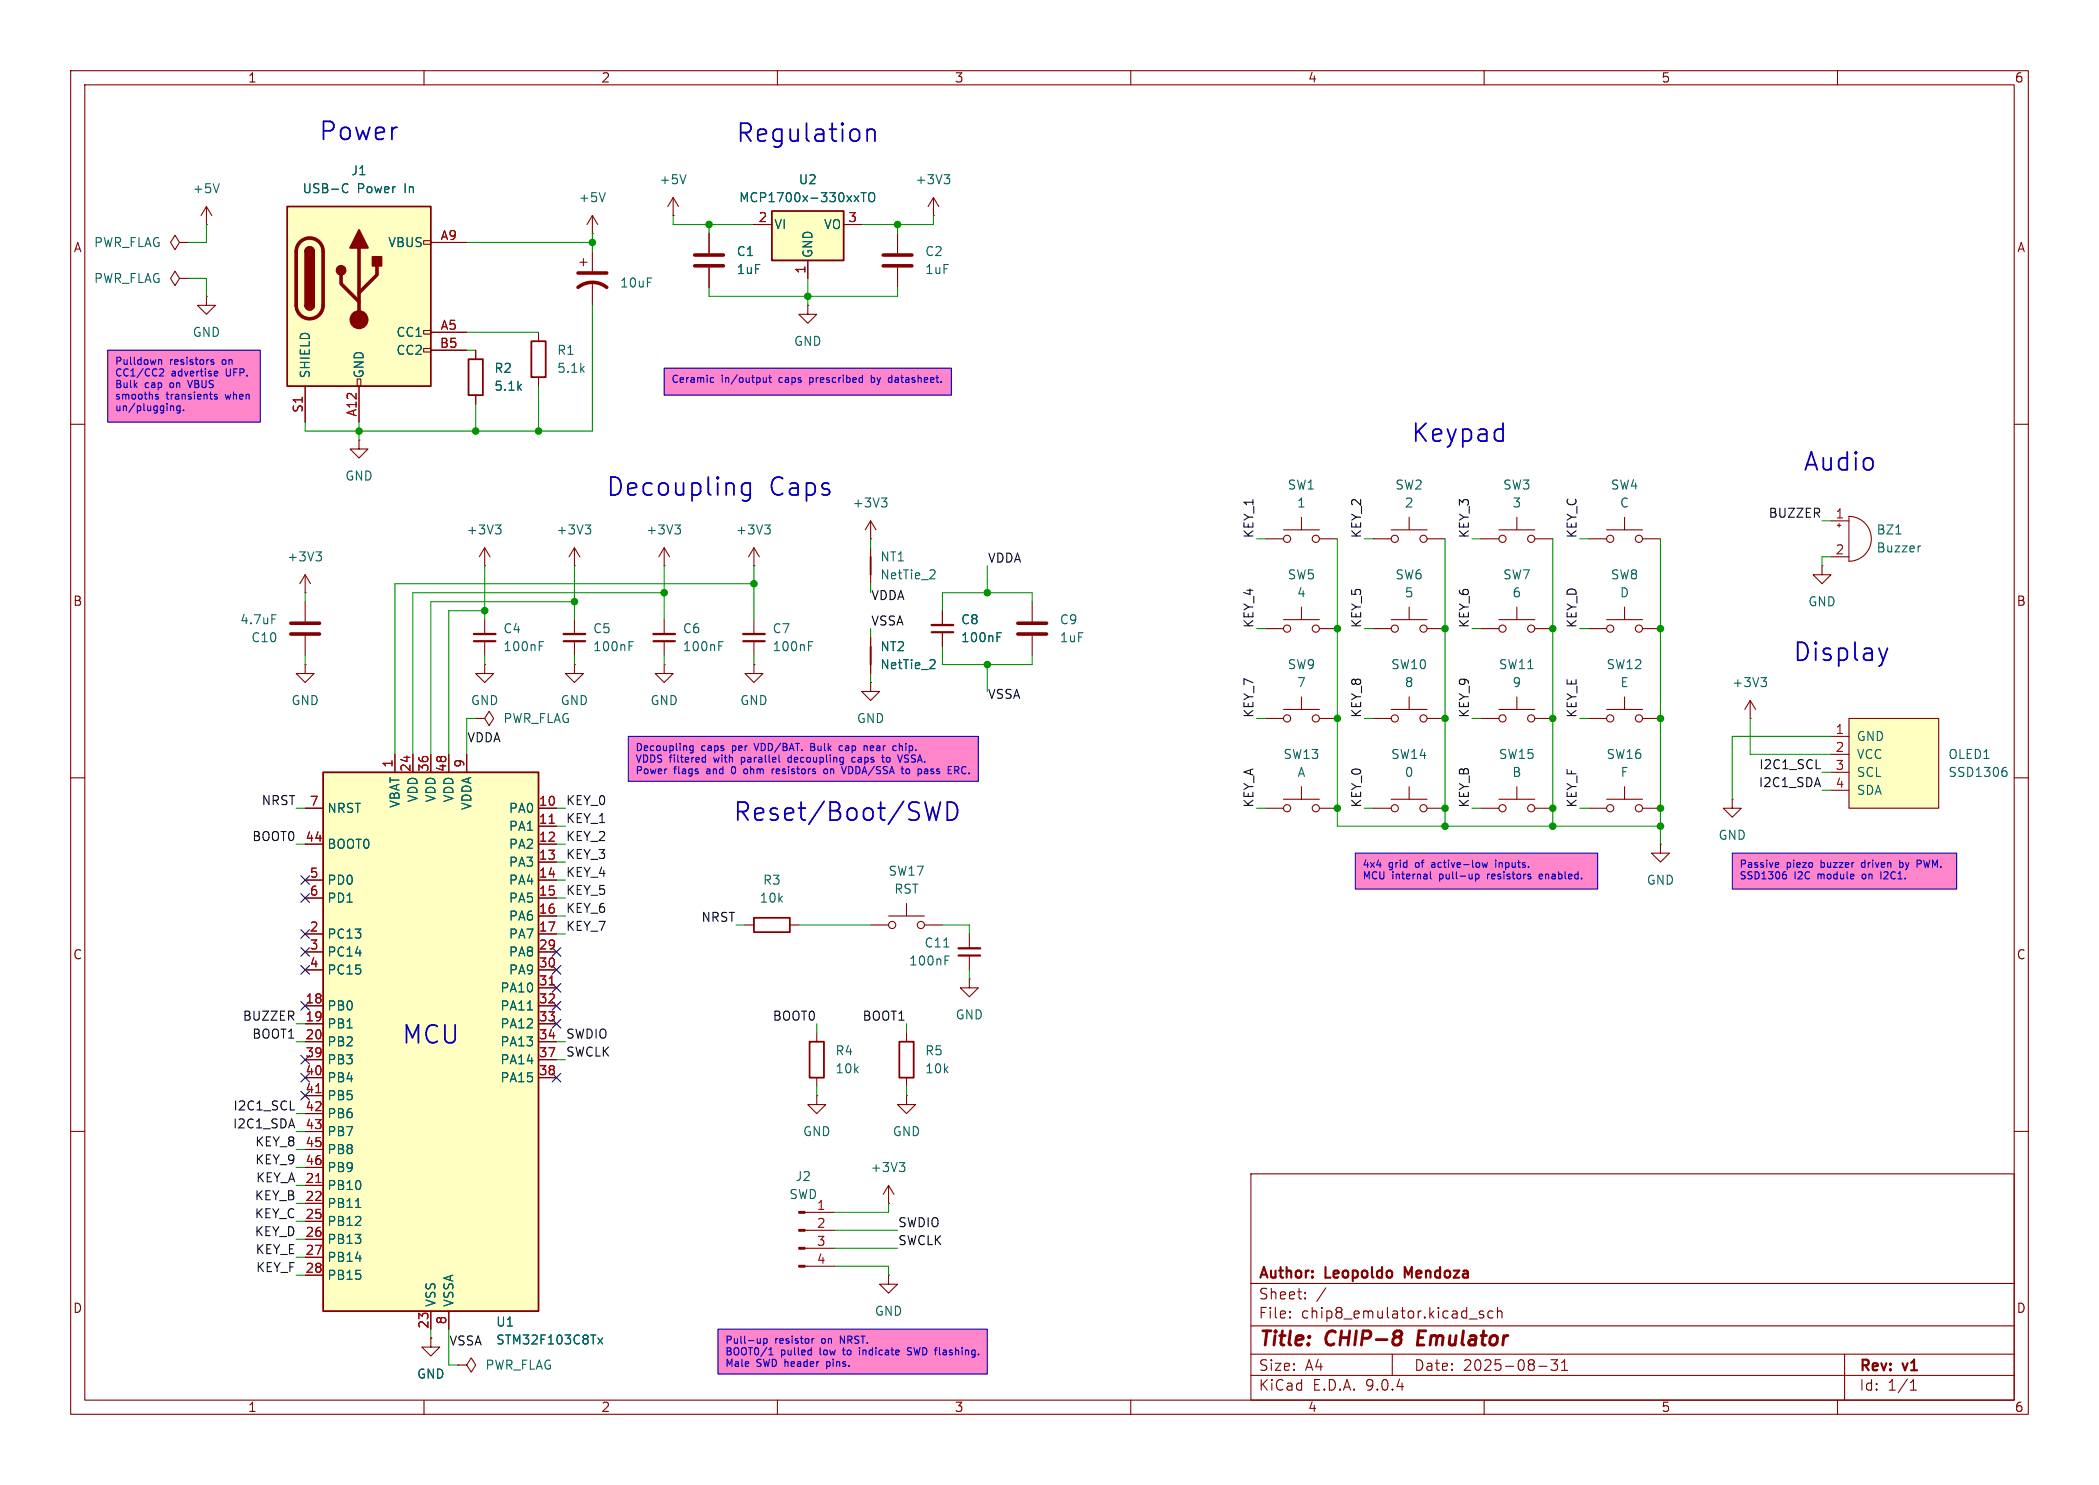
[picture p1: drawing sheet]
<svg xmlns="http://www.w3.org/2000/svg" width="297mm" height="210mm" viewBox="0 0 297 210" stroke-linecap="round" stroke-linejoin="round" font-family="sans-serif">
<g fill="none" stroke="#840000" stroke-width=".15">
<path d="M10 10h277v190h-277zM12 12h273v186h-273zM60 10v2M110 10v2M160 10v2M210 10v2M260 10v2M10 60h2M285 60h2M10 110h2M285 110h2M10 160h2"/>
<path d="M177 166h108v32h-108zM285 160h2M60 198v2M110 198v2M160 198v2M177 194.5h108M177 191.5h108M177 187.5h108M177 181.5h108M182.5 186.3h.1l-.1 .1M182.5 186.3v.1M182.5 185.5v.1"/>
<path d="M182.5 185.5h.1l-.1 .1M184.7 183.6v.1M184.7 183.6h-.1l.1 .1M184.7 182.8v.1M184.7 182.8h-.1l.1 .1M187.6 182.1l-1.3 2M197 191.5v3M207.9 186.5h1.1M209.9 185.5l-.4-.1-.2 .2 .1 .2 .5 .2 .1 .1-.1 .2-.2 .1-.4-.1M210 198v2M211.2 185.5l-.4-.1-.3 .3v.4l.2 .2 .1 .1 .4-.1M211.9 185.5a.37 .37 0 0 1 .6 .1v.8"/>
<path d="M211.9 184.9v1.5M217.7 193.2h1.2M219.5 192.3h.9l-.5 .6a.41 .41 0 0 1 .5 .3v.3l-.2 .2-.5 .1-.2-.1M221 193.8h.8M221 192.7l.4-.4v1.5M260 198v2M261 191.5v6.5M270.3 196.6h.9M270.3 195.5l.4-.4v1.5"/>
</g>
<path d="M197.6 188.2h.4a.43 .43 0 0 1 .4 .5 .43 .43 0 0 1-.5 .4l.3 .2a.67 .67 0 0 1-.4 .9M200.8 188.2l-.3 2h1" fill="none" stroke="#840000" stroke-width=".4"/>
<path d="M199.3 180.3l-.5-1.1v1.5" fill="none" stroke="#840000" stroke-width=".3"/>
<g fill="#ff85ca">
<path d="M15.2 49.5h21.6v10.2h-21.6z"/>
<path d="M94 52.1h40.6v3.8h-40.6z"/>
<path d="M191.8 120.7h34.3v5h-34.3z"/>
<path d="M245.1 120.7h31.8v5h-31.8z"/>
<path d="M101.6 188h38.1v6.3h-38.1z"/>
<path d="M88.9 104.1h49.5v6.4h-49.5z"/>
</g>
<path d="M98.3 36.1h4.1M98.3 37.6h4.1" fill="none" stroke="#840000" stroke-width=".51"/>
<g fill="none" stroke="#840000" stroke-width=".15">
<path d="M25.4 39.4l-.6-1-.7 1 .7 1 .6-1h1.3M25.4 34.3l-.6-1-.7 1 .7 1 .6-1h1.3M26.7 39.4h.1M26.7 34.3h.1M29.2 31.8h.1M29.2 29.2l-.8 1.3M29.2 29.2l.8 1.3M29.2 29.2v2.6M95.2 30.5h.1M95.2 27.9l-.7 1.3M95.2 27.9l.8 1.3M95.2 27.9v2.6"/>
<path d="M100.3 33v2.8M100.3 37.8v2.8M29.2 41.9v1.3h1.3l-1.3 1.3-1.3-1.3h1.3M29.2 41.9h.1M67.3 49.5v1.3M67.3 55.9v1.3M76.2 47v1.3M76.2 53.3v1.3M259.1 73.7h2.5M259.1 78.7h2.5M260 74.3h.5M260.2 74v.5"/>
<path d="M261.6 73a3.2 3.2 0 0 1 3.2 3.2 3.2 3.2 0 0 1-3.2 3.2zM257.8 80v1.3h1.3l-1.3 1.3-1.3-1.3h1.3M257.8 80h.1M245.1 113v1.3h1.3l-1.3 1.3-1.3-1.3h1.3M245.1 113h.1M123.2 130.8h2.5M125.7 129.5h5.1M128.3 127.8v1.7M130.8 130.8h2.5M137.2 138.4v1.3h-1.3l1.3 1.3 1.2-1.3h-1.2M137.2 138.4h.1M61 189.2v1.3h1.2l-1.2 1.3-1.3-1.3h1.3"/>
<path d="M61 189.2h.1M64.8 193h1.2l.7-1 .6 1-.6 1.1-.7-1.1M64.8 193h.1"/>
<circle cx="126.2" cy="130.8" r=".51"/>
<circle cx="130.3" cy="130.8" r=".51"/>
</g>
<path d="M31 26l-.4 1.2M97.1 24.7l-.5 1.3M268.3 75.5h.7M271.8 77.2l-.3 .1" fill="none" stroke="#006464" stroke-width=".15"/>
<path d="M66.3 50.8h2v5.1h-2zM75.2 48.3h2v5h-2z" fill="none" stroke="#840000" stroke-width=".25"/>
<path d="M261.6 101.6h12.7v12.7h-12.7z" fill="#ffffc2"/>
<g fill="none" stroke="#840000" stroke-width=".15">
<path d="M127 33v2.8M127 37.8v2.8M132.1 30.5h.1M132.1 27.9l-.8 1.3M132.1 27.9l.7 1.3M132.1 27.9v2.6M68.6 77.5l-.8 1.2M68.6 77.5l.7 1.2M68.6 77.5v2.5M81.3 77.5l-.8 1.2M81.3 77.5l.7 1.2M81.3 77.5v2.5"/>
<path d="M68.6 80h.1M81.3 80h.1M259.1 104.1h2.5M259.1 106.7h2.5M259.1 109.2h2.5M259.1 111.8h2.5M261.6 101.6h12.7v12.7h-12.7z"/>
</g>
<path d="M133.6 24.7h.8l-.4 .5M134.1 25.2l.3 .2v.3l-.3 .3M70.1 74.2h.8l-.4 .5M70.6 74.7l.3 .3v.3l-.3 .2M82.8 74.2h.8l-.4 .5M83.3 74.7l.3 .3v.3l-.3 .2M283.5 109h.2l.3 .3-.1 .4-.4 .1M283.6 108.5h.3" fill="none" stroke="#006464" stroke-width=".15"/>
<path d="M125 36.1h4M125 37.6h4" fill="none" stroke="#840000" stroke-width=".51"/>
<path d="M45.7 109.2h30.5v76.2h-30.5z" fill="#ffffc2"/>
<path d="M45.7 109.2h30.5v76.2h-30.5zM127.3 147.3h2v5.1h-2z" fill="none" stroke="#840000" stroke-width=".25"/>
<g fill="none" stroke="#840000" stroke-width=".15">
<path d="M82 37.1h1.1M82.5 36.6v1M83.8 33h.1M83.8 30.5v2.5M83.8 35.6v2.8M83.8 39.9v3.3M83.8 30.5l-.7 1.3M83.8 30.5l.8 1.3M224.8 76.2h2.5M227.3 74.9h5.1M229.9 73.2v1.7M232.4 76.2h2.5"/>
<path d="M247.6 99.1l-.7 1.2M247.6 99.1l.8 1.2M247.6 99.1v2.5M43.2 114.3h2.5M43.2 119.4h2.5M55.9 106.7v2.5M58.4 106.7v2.5M61 106.7v2.5M63.5 106.7v2.5M66 106.7v2.5M76.2 114.3h2.5M76.2 119.4h2.5"/>
<path d="M76.2 116.8h2.5M234.9 119.4v1.3h1.3l-1.3 1.2-1.2-1.2h1.2M234.9 119.4h.1M247.6 101.6h.1M43.2 124.5h2.5M43.2 127h2.5M43.2 132.1h2.5M43.2 134.6h2.5M43.2 137.2h2.5M76.2 124.5h2.5M76.2 127h2.5M76.2 132.1h2.5"/>
<path d="M76.2 134.6h2.5M76.2 137.2h2.5M76.2 121.9h2.5M76.2 129.5h2.5M76.2 139.7h2.5M43.2 142.2h2.5M43.2 144.8h2.5M43.2 147.3h2.5M43.2 149.9h2.5M43.2 152.4h2.5M43.2 154.9h2.5M43.2 157.5h2.5"/>
<path d="M76.2 142.2h2.5M76.2 144.8h2.5M76.2 147.3h2.5M76.2 149.9h2.5M76.2 152.4h2.5M128.3 146.1v1.2M128.3 152.4v1.3M43.2 160h2.5M43.2 162.6h2.5M43.2 165.1h2.5M43.2 167.6h2.5M43.2 170.2h2.5"/>
<path d="M43.2 172.7h2.5M43.2 175.3h2.5M43.2 177.8h2.5M43.2 180.3h2.5M61 185.4v2.6M63.5 185.4v2.6"/>
<circle cx="227.8" cy="76.2" r=".51"/>
<circle cx="231.9" cy="76.2" r=".51"/>
</g>
<path d="M77.7 116.4h.7M77.7 139.3h.7M44.7 154.5h.7M44.7 167.2h.7" fill="none" stroke="#a90000" stroke-width=".15"/>
<path d="M85.6 27.2l-.4 1.3M249.2 95.8h.7l-.4 .5M249.7 96.3l.2 .3v.3l-.2 .2M74.6 142.8h.7M50.3 170.8h.7M84.6 189.2l.7 .9M85.3 189.2l-.7 .9" fill="none" stroke="#006464" stroke-width=".15"/>
<path d="M81.8 38.6h4.1M81.8 40.6a3.3 3.3 0 0 1 4.1 0" fill="none" stroke="#840000" stroke-width=".51"/>
<path d="M109.2 29.8h10.2v7h-10.2z" fill="#ffffc2"/>
<path d="M109.2 29.8h10.2v7h-10.2z" fill="none" stroke="#840000" stroke-width=".25"/>
<g fill="none" stroke="#840000" stroke-width=".15">
<path d="M106.7 31.8h2.5M114.3 36.8v2.6M119.4 31.8h2.5M50.8 62.2v1.3h1.3l-1.3 1.3-1.3-1.3h1.3M50.8 62.2h.1M43.2 83.8h.1M43.2 94v1.3h1.2l-1.2 1.2-1.3-1.2h1.3M43.2 94h.1M43.2 81.3v2.5M43.2 85.1v2.8M43.2 89.9v2.8M43.2 81.3l-.8 1.3"/>
<path d="M43.2 81.3l.7 1.3M68.6 94v1.3h1.2l-1.2 1.2-1.3-1.2h1.3M68.6 94h.1M194.3 114.3h2.5M196.8 113h5.1M199.4 111.3v1.7M201.9 114.3h2.6M224.8 114.3h2.5M227.3 113h5.1M229.9 111.3v1.7M232.4 114.3h2.5M128.3 154.9v1.3h1.2l-1.2 1.3-1.3-1.3h1.3"/>
<path d="M128.3 154.9h.1"/>
<circle cx="197.4" cy="114.3" r=".51"/>
<circle cx="201.4" cy="114.3" r=".51"/>
<circle cx="227.8" cy="114.3" r=".51"/>
<circle cx="231.9" cy="114.3" r=".51"/>
</g>
<path d="M121.8 27.2h.8M122.2 27.2v1.3M123 27.4a.43 .43 0 0 1 .5-.1 .43 .43 0 0 1 .3 .4v.4a.42 .42 0 0 1-.5 .4 .42 .42 0 0 1-.4-.4zM44.7 78h.8l-.4 .5M45.2 78.5l.3 .3v.3l-.3 .2M38.5 86.9h.6" fill="none" stroke="#006464" stroke-width=".15"/>
<path d="M41.1 89.7h4.1M41.1 88.1h4.1" fill="none" stroke="#840000" stroke-width=".51"/>
<path d="M40.6 29.2h20.4v25.4h-20.4z" fill="#ffffc2"/>
<g fill="none" stroke="#840000" stroke-width=".15">
<path d="M59.9 34h1.1v.5h-1.1zM61 34.3h5M100.3 33v2.8M100.3 37.8v2.8M106.7 31.8h2.5M114.3 36.8v2.6M119.4 31.8h2.5M43.2 54.6v5.1M50.5 53.6h.6v1h-.6zM50.8 54.6v5.1M59.9 46.7h1.1v.5h-1.1zM59.9 49.3h1.1v.5h-1.1z"/>
<path d="M61 47h5M61 49.5h5M67.3 49.5v1.3M67.3 55.9v1.3M114.3 43.2v1.3h1.3l-1.3 1.2-1.3-1.2h1.3M114.3 43.2h.1M94 77.5l-.8 1.2M94 77.5l.7 1.2M94 77.5v2.5M106.7 77.5l-.8 1.2M106.7 77.5l.7 1.2M106.7 77.5v2.5"/>
<path d="M123.2 76.2h.1M123.2 73.7l-.8 1.2M123.2 73.7l.8 1.2M123.2 73.7v2.5M123.2 77.5v5.1M179.1 76.2h2.5M181.6 74.9h5.1M184.1 73.2v1.7M186.7 76.2h2.5M194.3 76.2h2.5M196.8 74.9h5.1M199.4 73.2v1.7"/>
<path d="M201.9 76.2h2.6M209.5 76.2h2.6M212.1 74.9h5.1M214.6 73.2v1.7M217.2 76.2h2.5M68.6 87.6v2.1M68.6 90.7v2M81.3 94v1.3h1.2l-1.2 1.2-1.3-1.2h1.3M81.3 94h.1M81.3 87.6v2.1M81.3 90.7v2M94 80h.1"/>
<path d="M94 94v1.3h1.2l-1.2 1.2-1.3-1.2h1.3M94 94h.1M94 87.6v2.1M94 90.7v2M106.7 80h.1M106.7 94v1.3h1.2l-1.2 1.2-1.3-1.2h1.3M106.7 94h.1M106.7 87.6v2.1M106.7 90.7v2M123.2 96.5v1.3h1.3l-1.3 1.3-1.3-1.3h1.3M123.2 96.5h.1M123.2 90.2v5.1"/>
<path d="M133.3 86.4v2M133.3 89.4v2M146 85.1v2.8M146 89.9v2.8M179.1 88.9h2.5M181.6 87.6h5.1M184.1 85.9v1.7M184.1 98.6v1.7M186.7 88.9h2.5M194.3 88.9h2.5M196.8 87.6h5.1M199.4 85.9v1.7"/>
<path d="M199.4 98.6v1.7M201.9 88.9h2.6M209.5 88.9h2.6M212.1 87.6h5.1M214.6 85.9v1.7M214.6 98.6v1.7M217.2 88.9h2.5M224.8 88.9h2.5M227.3 87.6h5.1M229.9 85.9v1.7M229.9 98.6v1.7M232.4 88.9h2.5"/>
<path d="M43.2 114.3h2.5M43.2 119.4h2.5M55.9 106.7v2.5M58.4 106.7v2.5M61 106.7v2.5M63.5 106.7v2.5M66 106.7v2.5M67.3 101.6h1.3l.6-1 .6 1-.6 1-.6-1M67.3 101.6h.1M76.2 114.3h2.5M76.2 119.4h2.5M76.2 116.8h2.5"/>
<path d="M179.1 114.3h2.5M179.1 101.6h2.5M181.6 113h5.1M181.6 100.3h5.1M184.1 111.3v1.7M186.7 114.3h2.5M186.7 101.6h2.5M194.3 101.6h2.5M196.8 100.3h5.1M201.9 101.6h2.6M209.5 114.3h2.6M209.5 101.6h2.6"/>
<path d="M212.1 113h5.1M212.1 100.3h5.1M214.6 111.3v1.7M217.2 114.3h2.5M217.2 101.6h2.5M224.8 101.6h2.5M227.3 100.3h5.1M232.4 101.6h2.5M43.2 124.5h2.5M43.2 127h2.5M43.2 132.1h2.5M43.2 134.6h2.5"/>
<path d="M43.2 137.2h2.5M76.2 124.5h2.5M76.2 127h2.5M76.2 132.1h2.5M76.2 134.6h2.5M76.2 137.2h2.5M76.2 121.9h2.5M76.2 129.5h2.5M76.2 139.7h2.5M105.4 130.8h1.3M111.8 130.8h1.2M137.2 132.1v2"/>
<path d="M137.2 135.1v2.1M43.2 142.2h2.5M43.2 144.8h2.5M43.2 147.3h2.5M43.2 149.9h2.5M43.2 152.4h2.5M43.2 154.9h2.5M43.2 157.5h2.5M76.2 142.2h2.5M76.2 144.8h2.5M76.2 147.3h2.5M76.2 149.9h2.5"/>
<path d="M76.2 152.4h2.5M115.6 154.9v1.3h1.2l-1.2 1.3-1.3-1.3h1.3M115.6 154.9h.1M115.6 146.1v1.2M115.6 152.4v1.3M43.2 160h2.5M43.2 162.6h2.5M43.2 165.1h2.5M43.2 167.6h2.5M43.2 170.2h2.5M43.2 172.7h2.5M43.2 175.3h2.5"/>
<path d="M43.2 177.8h2.5M113.9 171.5h4.2M113.9 174h4.2M113.9 176.5h4.2M113.9 179.1h4.2M125.7 170.2h.1M125.7 167.6l-.7 1.3M125.7 167.6l.8 1.3M125.7 167.6v2.6M43.2 180.3h2.5M61 189.2h.1M61 185.4v2.6"/>
<path d="M63.5 185.4v2.6M125.7 180.3v1.3h1.3l-1.3 1.3-1.2-1.3h1.2M125.7 180.3h.1"/>
<circle cx="182.1" cy="76.2" r=".51"/>
<circle cx="186.2" cy="76.2" r=".51"/>
<circle cx="197.4" cy="76.2" r=".51"/>
<circle cx="201.4" cy="76.2" r=".51"/>
<circle cx="212.6" cy="76.2" r=".51"/>
<circle cx="216.7" cy="76.2" r=".51"/>
<circle cx="182.1" cy="88.9" r=".51"/>
<circle cx="186.2" cy="88.9" r=".51"/>
<circle cx="197.4" cy="88.9" r=".51"/>
<circle cx="201.4" cy="88.9" r=".51"/>
<circle cx="212.6" cy="88.9" r=".51"/>
<circle cx="216.7" cy="88.9" r=".51"/>
<circle cx="227.8" cy="88.9" r=".51"/>
<circle cx="231.9" cy="88.9" r=".51"/>
<circle cx="182.1" cy="101.6" r=".51"/>
<circle cx="182.1" cy="114.3" r=".51"/>
<circle cx="186.2" cy="101.6" r=".51"/>
<circle cx="186.2" cy="114.3" r=".51"/>
<circle cx="197.4" cy="101.6" r=".51"/>
<circle cx="201.4" cy="101.6" r=".51"/>
<circle cx="212.6" cy="101.6" r=".51"/>
<circle cx="212.6" cy="114.3" r=".51"/>
<circle cx="216.7" cy="101.6" r=".51"/>
<circle cx="216.7" cy="114.3" r=".51"/>
<circle cx="227.8" cy="101.6" r=".51"/>
<circle cx="231.9" cy="101.6" r=".51"/>
</g>
<path d="M40.6 29.2h20.4v25.4h-20.4zM43.2 35.6a.64 .64 0 0 1 .6-.7 .64 .64 0 0 1 .6 .7M43.2 43.2a.64 .64 0 0 0 .6 .6 .64 .64 0 0 0 .6-.6M123.2 78.7v2.6M123.2 91.4v2.6M106.7 129.8h5.1v2h-5.1zM114.6 147.3h2v5.1h-2z" fill="none" stroke="#840000" stroke-width=".25"/>
<path d="M42.5 34.2a1.9 1.9 0 0 1 2-.4 1.9 1.9 0 0 1 1.2 1.8v7.6a1.91 1.91 0 0 1-1.9 1.9 1.91 1.91 0 0 1-1.9-1.9v-7.6a1.9 1.9 0 0 1 .6-1.4zM48.3 38.9v1.2l2.5 2.6M50.8 35.1v10.1M53.3 37.6v1.3l-2.5 2.5M144 88.1h4.1M144 89.7h4.1" fill="none" stroke="#840000" stroke-width=".51"/>
<g fill="#840000" stroke="#840000" stroke-width=".25">
<path d="M43.2 35.6h1.2v7.6h-1.2z"/>
<path d="M43.4 35.1a.64 .64 0 0 1 .7-.1 .64 .64 0 0 1 .3 .6h-1.2z"/>
<path d="M43.2 43.2h1.2a.64 .64 0 0 1-.6 .6 .64 .64 0 0 1-.6-.6z"/>
<path d="M50.8 32.5l1.3 2.6h-2.6z"/>
<path d="M52.7 36.3h1.3v1.3h-1.3z"/>
<circle cx="48.3" cy="38.2" r=".63"/>
</g>
<g fill="#840000" stroke="#840000" stroke-width=".15">
<path d="M113 171.3h.9v.3h-.9z"/>
<path d="M113 173.9h.9v.2h-.9z"/>
<path d="M113 176.4h.9v.3h-.9z"/>
<path d="M113 178.9h.9v.3h-.9z"/>
<circle cx="50.8" cy="45.2" r="1.27"/>
</g>
<g fill="none" stroke="#006464" stroke-width=".15">
<path d="M48.7 26h.3l.2 .1M49.2 27.1l-.2 .1h-.3M121.8 27.2h.8M122.2 27.2v1.3M123 27.4a.43 .43 0 0 1 .5-.1 .43 .43 0 0 1 .3 .4v.4a.42 .42 0 0 1-.5 .4 .42 .42 0 0 1-.4-.4zM95.5 74.2h.8l-.4 .5M96 74.7l.3 .3v.3l-.3 .2M108.2 74.2h.8l-.4 .5M108.7 74.7l.3 .3v.3l-.3 .2M124.7 70.4h.8l-.4 .5M125.2 70.9l.3 .3v.3l-.3 .2M76.3 91.3h.4"/>
<path d="M76.3 90.7h.6M89 91.3h.4M89 90.7h.6M101.7 91.3h.4M101.7 90.7h.6M114.4 91.3h.4M114.4 90.7h.6M132.1 93.3l.2 .2v.3l-.8 .8h.8M132.1 80.6l.2 .2v.3l-.8 .8h.8M141.1 90.1h.4M141.1 89.5h.6M133.5 133.9h.8"/>
<path d="M133.7 135.8h.4M133.7 135.2h.6M74.6 142.8h.7M50.3 170.8h.7M127.2 164.4h.8l-.4 .5M127.8 164.9l.2 .2v.3l-.2 .3M84.6 189.2l.7 .9M85.3 189.2l-.7 .9"/>
</g>
<path d="M67.1 90.7h3M79.8 90.7h3M92.5 90.7h3M105.2 90.7h3M131.8 89.4h3.1M135.6 135.1h3.1" fill="none" stroke="#840000" stroke-width=".3"/>
<path d="M67.1 89.7h3M79.8 89.7h3M92.5 89.7h3M105.2 89.7h3M131.8 88.4h3.1M135.6 134.1h3.1" fill="none" stroke="#840000" stroke-width=".33"/>
<path d="M257 108.7h.6M41.1 157h.6" fill="none" stroke="#0f0f0f" stroke-width=".15"/>
<g fill="none" stroke="#009600" stroke-width=".15">
<path d="M26.7 39.4h2.5v2.5M29.2 31.8v2.5h-2.5M66 34.3h17.8M83.8 33v2.6M95.2 30.5v1.3h11.5M100.3 31.8v1.2M114.3 39.4v3.8M127 31.8v1.2M132.1 30.5v1.3h-10.2M50.8 59.7v2.5M66 47h10.2M66 49.5h1.3"/>
<path d="M67.3 57.2v3.8M76.2 54.6v6.4M83.8 43.2v17.8h-40.6v-1.3M100.3 40.6v1.3h26.7v-1.3M123.2 76.2v1.3M177.8 76.2h1.3M189.2 76.2v40.6h45.7M193 76.2h1.3M204.5 76.2v40.6M208.3 76.2h1.2M219.7 76.2v40.6M223.5 76.2h1.3"/>
<path d="M234.9 76.2v43.2M257.8 73.7h1.3M259.1 78.7h-1.3v1.3M43.2 83.8v1.3M43.2 92.7v1.3M68.6 86.4h-5.1v20.3M68.6 80v7.6M68.6 92.7v1.3M81.3 85.1h-20.3v21.6M81.3 80v7.6M81.3 92.7v1.3M94 80v7.6"/>
<path d="M94 92.7v1.3M94 83.8h-35.6v22.9M106.7 80v7.6M106.7 92.7v1.3M106.7 82.6h-50.8v24.1M123.2 82.6v1.2M123.2 88.9v1.3M123.2 95.3v1.2M133.3 91.4v2.6h12.7v-1.3M139.7 80v3.8M139.7 94v3.8M146 85.1v-1.3h-12.7v2.6"/>
<path d="M177.8 88.9h1.3M193 88.9h1.3M208.3 88.9h1.2M223.5 88.9h1.3M41.9 114.3h1.3M41.9 119.4h1.3M67.3 101.6h-1.3v5.1M78.7 114.3h1.3M78.7 119.4h1.3M78.7 116.8h1.3M177.8 114.3h1.3M177.8 101.6h1.3"/>
<path d="M193 114.3h1.3M193 101.6h1.3M208.3 114.3h1.2M208.3 101.6h1.2M223.5 114.3h1.3M223.5 101.6h1.3M247.6 101.6v5.1h11.5M257.8 111.8h1.3M257.8 109.2h1.3M259.1 104.1h-14v8.9M78.7 132.1h1.3M78.7 129.5h1.3"/>
<path d="M78.7 124.5h1.3M78.7 127h1.3M78.7 121.9h1.3M104.1 130.8h1.3M113 130.8h10.2M133.3 130.8h3.9v1.3M137.2 137.2v1.2M41.9 147.3h1.3M41.9 144.8h1.3M41.9 157.5h1.3M78.7 147.3h1.3M78.7 149.9h1.3"/>
<path d="M115.6 144.8v1.3M115.6 153.7v1.2M128.3 144.8v1.3M128.3 153.7v1.2M41.9 162.6h1.3M41.9 167.6h1.3M41.9 165.1h1.3M41.9 175.3h1.3M41.9 177.8h1.3M41.9 160h1.3M41.9 170.2h1.3M41.9 172.7h1.3"/>
<path d="M118.1 176.5h8.9M118.1 179.1h7.6v1.2M118.1 174h8.9M125.7 170.2v1.3h-7.6M41.9 180.3h1.3M61 188v1.2M63.5 188v5h1.3"/>
</g>
<g fill="none" stroke="#000084" stroke-width=".15">
<path d="M42.6 126.4l1.2 1.2M42.6 136.6l1.2 1.2M42.6 134l1.2 1.2M42.6 123.9l1.2 1.2M42.6 131.5l1.2 1.2M43.8 126.4l-1.2 1.2M43.8 136.6l-1.2 1.2M43.8 134l-1.2 1.2M43.8 123.9l-1.2 1.2M43.8 131.5l-1.2 1.2M78.1 139.1l1.2 1.2M78.1 136.6l1.2 1.2"/>
<path d="M78.1 134l1.2 1.2M79.3 139.1l-1.2 1.2M79.3 136.6l-1.2 1.2M79.3 134l-1.2 1.2M42.6 141.6l1.2 1.2M42.6 149.3l1.2 1.2M42.6 154.3l1.2 1.2M42.6 151.8l1.2 1.2M43.8 141.6l-1.2 1.2M43.8 149.3l-1.2 1.2M43.8 154.3l-1.2 1.2M43.8 151.8l-1.2 1.2"/>
<path d="M78.1 151.8l1.2 1.2M78.1 141.6l1.2 1.2M78.1 144.2l1.2 1.2M79.3 151.8l-1.2 1.2M79.3 141.6l-1.2 1.2M79.3 144.2l-1.2 1.2"/>
</g>
<g fill="none" stroke="#0000c2" stroke-width=".15">
<path d="M15.2 49.5h21.6v10.2h-21.6zM22 56l.4 .3-.1 .1h-.3M22.4 50.9v.6M22.4 51l.2-.1h.2l.1 .6M22.6 52.2h.4l.2 .2-.7 .8h.7M24.2 57.5h.3l.1 .6M25.5 57.5l-.3-.1-.2 .2 .1 .4h.4M25.5 57.4v.8l-.2 .2h-.3M26 58v.1M26.5 53.8l.4 1M30.2 50.9h-.2l-.2 .1 .1 .2h.3v.3h-.4M30.4 53.1h.4"/>
<path d="M30.4 52.5h.3l.1 .2-.5 .1M30.7 55.8h-.2l-.2 .1 .1 .2 .3 .1v.2h-.4M94 52.1h40.6v3.8h-40.6zM100.6 54h.4M100.6 53.4h.4M108 53.4v.6l.3 .1 .1-.1M108.4 53.4v.7M108.8 53.4h.4M108.9 53.1v.8l.3 .2M114.6 53.4v1M114.6 54l.1 .1M114.7 53.4h-.1"/>
<path d="M121.9 53.4h.1M122 53.1v1M122 54l-.1 .1M123.3 54l.3 .1M123.3 53.1v1M123.6 53.4h-.3M125.9 53.4h.3M126.2 54l-.3 .1M126.2 53.1v1M88.9 104.1h49.5v6.4h-49.5zM98.1 105.5v.8l-.2 .2-.3-.1M98.1 105.5h-.3l-.2 .2 .1 .4h.4"/>
<path d="M99.4 107.7l.1 .1 .3-.1M99.8 106.8v1M103.5 108.6v.6M104.9 107.1v1M104.9 107.7l.1 .1M105.2 108.9l.1 .4 .3 .1M106.7 105.1l.3 1M109.3 108.7v.7M110.3 107.7l.1 .1M111.9 107.1l-.3 .1-.1 .1v.4l.4 .1M114.7 105.6h.4M115.1 105.1h-.4v1h.4"/>
<path d="M116.6 108.9v.3l.2 .2 .2-.1 .1-.4M119.1 108.4l.3 1 .4-1M119.2 105.5h-.3l-.2 .2 .1 .4h.4M120.3 108.4h-.2v1h.2M120.5 107.3l.1 .4h.4M122.4 105.5l.3 .1v.5M124.7 107.1h.4M124.9 106.8v.8M124.9 107.7l.2 .1M125.6 107.1l-.2 .2v.3l.2 .2M126.7 105.5h.1M126.8 106.1h-.1"/>
<path d="M127.3 105.1v1M127.4 105.5l-.1 .1M128 107.7l.4 .1M128.3 108.8l.2-.1 .2 .2-.1 .5h-.3M130.9 108.7h.2l.2 .2v.5M131.3 109.4h-.4M131.3 109h-.4M134.7 108.4h-.5v1M135.1 108.9h.5l.1-.2-.1-.2-.5-.1v1M135.3 108.9l.4 .5M191.8 120.7h34.3v5h-34.3zM202.4 123.3v.8l.1 .2"/>
<path d="M202.6 122.3v.3M208.8 123.6v1M208.8 123.7l.3-.1 .2 .2-.1 .4h-.4M209.7 122l.2 .7 .2-.5 .2 .5 .2-.7M210.5 123.6v.7M210.5 123.7v.1M211.6 121.6v.1M211.6 122v.7M218.1 123.6h-.2l-.1 .2v.4l.3 .1M218.3 123.9l-.5 .1M245.1 120.7h31.8v5h-31.8zM251.3 122h.3l.1 .2-.5 .1"/>
<path d="M251.6 122.6l-.3 .1M252.8 123.9l-.1 .3-.3 .1M263.4 122.1v.5M263.5 123.7v.5M266.1 123.3v1M268.8 122.6l.3 .1M268.8 121.6v1.1M269.1 122h-.3M271.3 121.6h.4l.2 .2M271.9 122l-.2 .2h-.4M101.6 188h38.1v6.3h-38.1zM107.6 189.3v.7"/>
<path d="M107.6 189.9l-.3 .1M108.1 189.3h.3l.2 .2-.1 .4h-.4M108.1 189.3v1M108.8 191.6h.6M108.8 190.9l.3-.3v1M114.5 190.9l.3 .1M114.8 191.6h-.3M114.8 190.6v1M114.9 189.3v.7M115.2 189.3l-.3 .2M117 192.6v1M117 193.2h.1"/>
<path d="M117.1 192.6h-.1M118.9 190v-1l.6 1M119.2 190.9h.4M121.6 190.9v.7M129 191.4l-.2 .2h-.4M129 190.6h-.4l-.2 .2 .1 .2 .4 .2 .1 .1"/>
</g>
<path d="M123.1 18.3h.3l.3 .1 .1 .2v1.4M105.9 68.3l.2 .1M106.1 68.3v2.1l-.2 .3M106.1 69.9l-.2 .1M133.1 113.4l-.6 2.6M134 113.4h.6a1.39 1.39 0 0 1 .6 2.2l-.2 .3-.4 .1h-.6z" fill="none" stroke="#0000c2" stroke-width=".25"/>
<path d="M77.7 116.4h.7M77.7 139.3h.7M44.7 154.5h.7M44.7 167.2h.7" fill="none" stroke="#a90000" stroke-width=".15"/>
<g fill="#009600" stroke="#009600" stroke-width=".15">
<circle cx="76.2" cy="61" r=".46"/>
<circle cx="68.6" cy="86.4" r=".46"/>
<circle cx="83.8" cy="34.3" r=".46"/>
<circle cx="50.8" cy="61" r=".46"/>
<circle cx="67.3" cy="61" r=".46"/>
<circle cx="81.3" cy="85.1" r=".46"/>
<circle cx="100.3" cy="31.8" r=".46"/>
<circle cx="127" cy="31.8" r=".46"/>
<circle cx="114.3" cy="41.9" r=".46"/>
<circle cx="106.7" cy="82.6" r=".46"/>
<circle cx="94" cy="83.8" r=".46"/>
<circle cx="189.2" cy="88.9" r=".46"/>
<circle cx="189.2" cy="101.6" r=".46"/>
<circle cx="204.5" cy="101.6" r=".46"/>
<circle cx="204.5" cy="88.9" r=".46"/>
<circle cx="234.9" cy="114.3" r=".46"/>
<circle cx="234.9" cy="88.9" r=".46"/>
<circle cx="219.7" cy="116.8" r=".46"/>
<circle cx="234.9" cy="116.8" r=".46"/>
<circle cx="219.7" cy="114.3" r=".46"/>
<circle cx="204.5" cy="116.8" r=".46"/>
<circle cx="204.5" cy="114.3" r=".46"/>
<circle cx="219.7" cy="88.9" r=".46"/>
<circle cx="189.2" cy="114.3" r=".46"/>
<circle cx="219.7" cy="101.6" r=".46"/>
<circle cx="234.9" cy="101.6" r=".46"/>
<circle cx="139.7" cy="94" r=".46"/>
<circle cx="139.7" cy="83.8" r=".46"/>
</g>
<g font-size="3.5" fill="#0000c2">
<text x="45" y="20.2">Power</text>
<text x="104.1" y="20.5">Regulation</text>
<text x="199.6" y="62.9">Keypad</text>
<text x="85.7" y="70.5">Decoupling</text>
<text x="108.8" y="70.5">Caps</text>
<text x="255.1" y="66.9">Audio</text>
<text x="253.6" y="93.9">Display</text>
<text x="103.7" y="116.5">Reset/Boot/SWD</text>
<text x="56.8" y="148">MCU</text>
</g>
<g font-size="2.8" fill="#840000">
<text x="178" y="190.9">Title:</text>
<text x="187.7" y="190.9">CHIP-8</text>
<text x="201.4" y="190.9">Emulator</text>
</g>
<g font-size="2.1" fill="#840000">
<text x="178" y="184">Sheet:</text>
<text x="178" y="181.2">Author:</text>
<text x="187.6" y="181.2">Leopoldo</text>
<text x="199.4" y="181.2">Mendoza</text>
<text x="178" y="186.7">File:</text>
<text x="184.1" y="186.7">chip8_emulator.kicad_sch</text>
<text x="178" y="196.9">KiCad</text>
<text x="178" y="194.1">Size:</text>
<text x="184.7" y="194.1">A4</text>
<text x="185.7" y="196.9">E.D.A.</text>
<text x="193.3" y="196.9">9.0.4</text>
<text x="200" y="194.1">Date:</text>
<text x="207" y="194.1">2025-08-31</text>
<text x="263" y="194.3">Rev:</text>
<text x="263" y="196.9">Id:</text>
<text x="267.1" y="196.9">1/1</text>
<text x="269.4" y="194.3">v1</text>
</g>
<g font-size="1.8" fill="#840000">
<text x="35" y="11.9">1</text>
<text x="85" y="11.9">2</text>
<text x="135" y="11.9">3</text>
<text x="185" y="11.9">4</text>
<text x="235" y="11.9">5</text>
<text x="285" y="11.9">6</text>
<text x="10.3" y="35.9">A</text>
<text x="285.3" y="35.9">A</text>
<text x="10.3" y="85.9">B</text>
<text x="285.3" y="85.9">B</text>
<text x="10.3" y="135.9">C</text>
<text x="285.3" y="135.9">C</text>
<text x="10.3" y="185.9">D</text>
<text x="285.3" y="185.9">D</text>
<text x="35" y="199.9">1</text>
<text x="85" y="199.9">2</text>
<text x="135" y="199.9">3</text>
<text x="185" y="199.9">4</text>
<text x="235" y="199.9">5</text>
<text x="285" y="199.9">6</text>
</g>
<g font-size="1.8" fill="#006464">
<text x="27.2" y="27.5">+5V</text>
<text x="42.7" y="27.5">USB-C</text>
<text x="49.6" y="25">J1</text>
<text x="50.5" y="27.5">Power</text>
<text x="57.3" y="27.5">In</text>
<text x="81.8" y="28.8">+5V</text>
<text x="93.2" y="26.3">+5V</text>
<text x="104.5" y="28.8">MCP1700x-330xxTO</text>
<text x="112.9" y="26.3">U2</text>
<text x="129.4" y="26.3">+3V3</text>
<text x="13.2" y="35.2">PWR_FLAG</text>
<text x="54.8" y="35.2">VBUS</text>
<text x="109.5" y="32.6">VI</text>
<text x="116.5" y="32.6">VO</text>
<text x="13.2" y="40.2">PWR_FLAG</text>
<text x="87.6" y="40.9">10uF</text>
<text x="104.1" y="36.4">C1</text>
<text x="104.1" y="39">1uF</text>
<text x="115.2" y="36.6" transform="rotate(-90 115.2 36.6)">GND</text>
<text x="130.8" y="36.4">C2</text>
<text x="130.8" y="39">1uF</text>
<text x="27.2" y="47.9">GND</text>
<text x="56" y="47.9">CC1</text>
<text x="44" y="53.6" transform="rotate(-90 44 53.6)">SHIELD</text>
<text x="51.7" y="53.6" transform="rotate(-90 51.7 53.6)">GND</text>
<text x="56" y="50.4">CC2</text>
<text x="69.9" y="52.9">R2</text>
<text x="78.7" y="50.4">R1</text>
<text x="78.7" y="52.9">5.1k</text>
<text x="112.3" y="49.1">GND</text>
<text x="69.9" y="55.5">5.1k</text>
<text x="48.8" y="68.2">GND</text>
<text x="120.5" y="72">+3V3</text>
<text x="182.1" y="69.4">SW1</text>
<text x="183.4" y="72">1</text>
<text x="197.4" y="69.4">SW2</text>
<text x="198.7" y="72">2</text>
<text x="212.6" y="69.4">SW3</text>
<text x="213.9" y="72">3</text>
<text x="227.8" y="69.4">SW4</text>
<text x="229.1" y="72">C</text>
<text x="65.9" y="75.8">+3V3</text>
<text x="78.6" y="75.8">+3V3</text>
<text x="91.3" y="75.8">+3V3</text>
<text x="104" y="75.8">+3V3</text>
<text x="265.4" y="75.8">BZ1</text>
<text x="40.5" y="79.6">+3V3</text>
<text x="124.5" y="82.1">NetTie_2</text>
<text x="124.5" y="79.6">NT1</text>
<text x="182.1" y="82.1">SW5</text>
<text x="197.4" y="82.1">SW6</text>
<text x="212.6" y="82.1">SW7</text>
<text x="227.8" y="82.1">SW8</text>
<text x="265.4" y="78.3">Buzzer</text>
<text x="33.9" y="88.5">4.7uF</text>
<text x="71.1" y="89.8">C4</text>
<text x="83.8" y="89.8">C5</text>
<text x="96.5" y="89.8">C6</text>
<text x="109.2" y="89.8">C7</text>
<text x="135.9" y="88.5">C8</text>
<text x="149.9" y="88.5">C9</text>
<text x="183.4" y="84.7">4</text>
<text x="198.7" y="84.7">5</text>
<text x="213.9" y="84.7">6</text>
<text x="229.1" y="84.7">D</text>
<text x="255.8" y="86">GND</text>
<text x="35.5" y="91">C10</text>
<text x="71.1" y="92.3">100nF</text>
<text x="83.8" y="92.3">100nF</text>
<text x="96.5" y="92.3">100nF</text>
<text x="109.2" y="92.3">100nF</text>
<text x="124.5" y="94.8">NetTie_2</text>
<text x="124.5" y="92.3">NT2</text>
<text x="135.9" y="91">100nF</text>
<text x="149.9" y="91">1uF</text>
<text x="182.1" y="94.8">SW9</text>
<text x="196.7" y="94.8">SW10</text>
<text x="212" y="94.8">SW11</text>
<text x="227.2" y="94.8">SW12</text>
<text x="41.1" y="99.9">GND</text>
<text x="66.5" y="99.9">GND</text>
<text x="79.2" y="99.9">GND</text>
<text x="91.9" y="99.9">GND</text>
<text x="104.6" y="99.9">GND</text>
<text x="183.4" y="97.4">7</text>
<text x="198.7" y="97.4">8</text>
<text x="213.9" y="97.4">9</text>
<text x="229.2" y="97.4">E</text>
<text x="245" y="97.4">+3V3</text>
<text x="71.1" y="102.5">PWR_FLAG</text>
<text x="121.2" y="102.5">GND</text>
<text x="181.5" y="107.5">SW13</text>
<text x="196.7" y="107.5">SW14</text>
<text x="212" y="107.5">SW15</text>
<text x="227.2" y="107.5">SW16</text>
<text x="262.6" y="105">GND</text>
<text x="262.6" y="107.5">VCC</text>
<text x="275.6" y="107.5">OLED1</text>
<text x="59.3" y="113.6" transform="rotate(-90 59.3 113.6)">VDD</text>
<text x="61.8" y="113.6" transform="rotate(-90 61.8 113.6)">VDD</text>
<text x="64.4" y="113.6" transform="rotate(-90 64.4 113.6)">VDD</text>
<text x="183.5" y="110.1">A</text>
<text x="198.7" y="110.1">0</text>
<text x="213.9" y="110.1">B</text>
<text x="229.2" y="110.1">F</text>
<text x="262.6" y="110.1">SCL</text>
<text x="262.6" y="112.6">SDA</text>
<text x="275.6" y="110.1">SSD1306</text>
<text x="46.2" y="115.2">NRST</text>
<text x="56.7" y="114.3" transform="rotate(-90 56.7 114.3)">VBAT</text>
<text x="66.9" y="114.6" transform="rotate(-90 66.9 114.6)">VDDA</text>
<text x="71.9" y="115.2">PA0</text>
<text x="71.9" y="117.7">PA1</text>
<text x="243.1" y="119">GND</text>
<text x="46.2" y="120.2">BOOT0</text>
<text x="46.2" y="125.3">PD0</text>
<text x="71.9" y="120.2">PA2</text>
<text x="71.9" y="122.8">PA3</text>
<text x="71.9" y="125.3">PA4</text>
<text x="107.9" y="125.3">R3</text>
<text x="125.6" y="124.1">SW17</text>
<text x="232.9" y="125.3">GND</text>
<text x="46.2" y="127.9">PD1</text>
<text x="71.9" y="127.9">PA5</text>
<text x="71.9" y="130.4">PA6</text>
<text x="107.4" y="127.9">10k</text>
<text x="126.4" y="126.6">RST</text>
<text x="46.2" y="132.9">PC13</text>
<text x="46.2" y="135.5">PC14</text>
<text x="71.9" y="132.9">PA7</text>
<text x="71.9" y="135.5">PA8</text>
<text x="128.5" y="136.7">100nF</text>
<text x="130.7" y="134.2">C11</text>
<text x="46.2" y="138">PC15</text>
<text x="46.2" y="143.1">PB0</text>
<text x="70.7" y="140.6">PA10</text>
<text x="70.7" y="143.1">PA11</text>
<text x="71.9" y="138">PA9</text>
<text x="46.2" y="145.6">PB1</text>
<text x="46.2" y="148.2">PB2</text>
<text x="70.7" y="145.6">PA12</text>
<text x="70.7" y="148.2">PA13</text>
<text x="118.1" y="149.5">R4</text>
<text x="130.8" y="149.5">R5</text>
<text x="135.1" y="144.4">GND</text>
<text x="46.2" y="150.7">PB3</text>
<text x="46.2" y="153.3">PB4</text>
<text x="46.2" y="155.8">PB5</text>
<text x="70.7" y="150.7">PA14</text>
<text x="70.7" y="153.3">PA15</text>
<text x="118.1" y="152">10k</text>
<text x="130.8" y="152">10k</text>
<text x="46.2" y="158.3">PB6</text>
<text x="46.2" y="160.9">PB7</text>
<text x="113.5" y="160.9">GND</text>
<text x="126.2" y="160.9">GND</text>
<text x="46.2" y="163.4">PB8</text>
<text x="46.2" y="166">PB9</text>
<text x="112.5" y="167.2">J2</text>
<text x="123.1" y="166">+3V3</text>
<text x="46.2" y="168.5">PB10</text>
<text x="46.2" y="171">PB11</text>
<text x="46.2" y="173.6">PB12</text>
<text x="111.6" y="169.8">SWD</text>
<text x="46.2" y="176.1">PB13</text>
<text x="46.2" y="178.7">PB14</text>
<text x="46.2" y="181.2">PB15</text>
<text x="61.8" y="184.9" transform="rotate(-90 61.8 184.9)">VSS</text>
<text x="64.4" y="184.9" transform="rotate(-90 64.4 184.9)">VSSA</text>
<text x="70.1" y="187.8">U1</text>
<text x="70.1" y="190.3">STM32F103C8Tx</text>
<text x="123.7" y="186.3">GND</text>
<text x="58.9" y="195.2">GND</text>
<text x="68.6" y="193.9">PWR_FLAG</text>
</g>
<g font-size="1.8" fill="#a90000">
<text x="62.2" y="34">A9</text>
<text x="107.2" y="31.5">2</text>
<text x="119.9" y="31.5">3</text>
<text x="114" y="38.8" transform="rotate(-90 114 38.8)">1</text>
<text x="62.2" y="46.7">A5</text>
<text x="62.2" y="49.3">B5</text>
<text x="42.9" y="58.5" transform="rotate(-90 42.9 58.5)">S1</text>
<text x="50.5" y="59" transform="rotate(-90 50.5 59)">A12</text>
<text x="259.6" y="73.4">1</text>
<text x="259.6" y="78.5">2</text>
<text x="259.6" y="103.9">1</text>
<text x="259.6" y="106.4">2</text>
<text x="55.6" y="108.7" transform="rotate(-90 55.6 108.7)">1</text>
<text x="58.2" y="109.3" transform="rotate(-90 58.2 109.3)">24</text>
<text x="60.7" y="109.3" transform="rotate(-90 60.7 109.3)">36</text>
<text x="63.2" y="109.3" transform="rotate(-90 63.2 109.3)">48</text>
<text x="65.8" y="108.7" transform="rotate(-90 65.8 108.7)">9</text>
<text x="259.6" y="109">3</text>
<text x="259.6" y="111.5">4</text>
<text x="43.1" y="119.1">44</text>
<text x="43.7" y="114">7</text>
<text x="76.2" y="114">10</text>
<text x="76.2" y="116.6">11</text>
<text x="76.2" y="119.1">12</text>
<text x="43.7" y="124.2">5</text>
<text x="76.2" y="121.7">13</text>
<text x="76.2" y="124.2">14</text>
<text x="43.7" y="126.7">6</text>
<text x="43.7" y="131.8">2</text>
<text x="76.2" y="126.7">15</text>
<text x="76.2" y="129.3">16</text>
<text x="76.2" y="131.8">17</text>
<text x="43.7" y="134.4">3</text>
<text x="43.7" y="136.9">4</text>
<text x="76.2" y="134.4">29</text>
<text x="76.2" y="136.9">30</text>
<text x="43.1" y="142">18</text>
<text x="76.2" y="139.4">31</text>
<text x="76.2" y="142">32</text>
<text x="43.1" y="144.5">19</text>
<text x="43.1" y="147.1">20</text>
<text x="43.1" y="149.6">39</text>
<text x="76.2" y="144.5">33</text>
<text x="76.2" y="147.1">34</text>
<text x="76.2" y="149.6">37</text>
<text x="43.1" y="152.1">40</text>
<text x="43.1" y="154.7">41</text>
<text x="76.2" y="152.1">38</text>
<text x="43.1" y="157.2">42</text>
<text x="43.1" y="159.8">43</text>
<text x="43.1" y="162.3">45</text>
<text x="43.1" y="164.8">46</text>
<text x="43.1" y="167.4">21</text>
<text x="43.1" y="169.9">22</text>
<text x="43.1" y="172.5">25</text>
<text x="115.5" y="171.2">1</text>
<text x="115.5" y="173.7">2</text>
<text x="43.1" y="175">26</text>
<text x="43.1" y="177.5">27</text>
<text x="115.5" y="176.3">3</text>
<text x="115.5" y="178.8">4</text>
<text x="43.1" y="180.1">28</text>
<text x="60.7" y="188" transform="rotate(-90 60.7 188)">23</text>
<text x="63.2" y="187.4" transform="rotate(-90 63.2 187.4)">8</text>
</g>
<g font-size="1.8" fill="#0f0f0f">
<text x="177.5" y="76.2" transform="rotate(-90 177.5 76.2)">KEY_1</text>
<text x="192.7" y="76.2" transform="rotate(-90 192.7 76.2)">KEY_2</text>
<text x="207.9" y="76.2" transform="rotate(-90 207.9 76.2)">KEY_3</text>
<text x="223.2" y="76.2" transform="rotate(-90 223.2 76.2)">KEY_C</text>
<text x="250.2" y="73.3">BUZZER</text>
<text x="139.7" y="79.7">VDDA</text>
<text x="123.2" y="85.2">VDDA</text>
<text x="123.2" y="88.6">VSSA</text>
<text x="177.5" y="88.9" transform="rotate(-90 177.5 88.9)">KEY_4</text>
<text x="192.7" y="88.9" transform="rotate(-90 192.7 88.9)">KEY_5</text>
<text x="207.9" y="88.9" transform="rotate(-90 207.9 88.9)">KEY_6</text>
<text x="223.2" y="88.9" transform="rotate(-90 223.2 88.9)">KEY_D</text>
<text x="139.7" y="99.2">VSSA</text>
<text x="177.5" y="101.6" transform="rotate(-90 177.5 101.6)">KEY_7</text>
<text x="192.7" y="101.6" transform="rotate(-90 192.7 101.6)">KEY_8</text>
<text x="207.9" y="101.6" transform="rotate(-90 207.9 101.6)">KEY_9</text>
<text x="223.2" y="101.6" transform="rotate(-90 223.2 101.6)">KEY_E</text>
<text x="66" y="105.1">VDDA</text>
<text x="36.9" y="114">NRST</text>
<text x="80" y="114">KEY_0</text>
<text x="248.8" y="111.4">I2C1_SDA</text>
<text x="248.8" y="108.9">I2C1_SCL</text>
<text x="35.6" y="119">BOOT0</text>
<text x="80" y="116.5">KEY_1</text>
<text x="80" y="119">KEY_2</text>
<text x="177.5" y="114.3" transform="rotate(-90 177.5 114.3)">KEY_A</text>
<text x="192.7" y="114.3" transform="rotate(-90 192.7 114.3)">KEY_0</text>
<text x="207.9" y="114.3" transform="rotate(-90 207.9 114.3)">KEY_B</text>
<text x="223.2" y="114.3" transform="rotate(-90 223.2 114.3)">KEY_F</text>
<text x="80" y="124.1">KEY_4</text>
<text x="80" y="121.6">KEY_3</text>
<text x="80" y="131.7">KEY_7</text>
<text x="80" y="129.2">KEY_6</text>
<text x="80" y="126.7">KEY_5</text>
<text x="99.2" y="130.5">NRST</text>
<text x="34.3" y="144.4">BUZZER</text>
<text x="35.6" y="147">BOOT1</text>
<text x="80" y="149.5">SWCLK</text>
<text x="80" y="147">SWDIO</text>
<text x="109.3" y="144.4">BOOT0</text>
<text x="122" y="144.4">BOOT1</text>
<text x="32.9" y="159.7">I2C1_SDA</text>
<text x="32.9" y="157.1">I2C1_SCL</text>
<text x="36" y="164.8">KEY_9</text>
<text x="36" y="162.2">KEY_8</text>
<text x="36.1" y="167.3">KEY_A</text>
<text x="36" y="169.8">KEY_B</text>
<text x="36" y="172.4">KEY_C</text>
<text x="127" y="173.6">SWDIO</text>
<text x="36" y="174.9">KEY_D</text>
<text x="36.1" y="177.5">KEY_E</text>
<text x="36.1" y="180">KEY_F</text>
<text x="127" y="176.2">SWCLK</text>
<text x="63.5" y="190.6">VSSA</text>
</g>
<g font-size="1.4" fill="#0000c2">
<text x="16.2" y="52">Pulldown</text>
<text x="16.2" y="53.6">CC1/CC2</text>
<text x="24" y="52">resistors</text>
<text x="24.3" y="53.6">advertise</text>
<text x="31.7" y="52">on</text>
<text x="32.2" y="53.6">UFP.</text>
<text x="16.2" y="55.2">Bulk</text>
<text x="16.2" y="56.9">smooths</text>
<text x="16.2" y="58.5">un/plugging.</text>
<text x="20.5" y="55.2">cap</text>
<text x="23.6" y="56.9">transients</text>
<text x="24.2" y="55.2">on</text>
<text x="27.1" y="55.2">VBUS</text>
<text x="32.1" y="56.9">when</text>
<text x="94.9" y="54.5">Ceramic</text>
<text x="102.1" y="54.5">in/output</text>
<text x="110.4" y="54.5">caps</text>
<text x="115" y="54.5">prescribed</text>
<text x="124" y="54.5">by</text>
<text x="126.7" y="54.5">datasheet.</text>
<text x="89.9" y="106.6">Decoupling</text>
<text x="99.3" y="106.6">caps</text>
<text x="103.8" y="106.6">per</text>
<text x="107.3" y="106.6">VDD/BAT.</text>
<text x="115.4" y="106.6">Bulk</text>
<text x="119.7" y="106.6">cap</text>
<text x="123.5" y="106.6">near</text>
<text x="127.8" y="106.6">chip.</text>
<text x="89.9" y="108.2">VDDS filtered</text>
<text x="89.9" y="109.8">Power</text>
<text x="95.4" y="109.8">flags</text>
<text x="100.2" y="109.8">and</text>
<text x="101.2" y="108.2">with</text>
<text x="104" y="109.8">0</text>
<text x="105.3" y="108.2">parallel</text>
<text x="106" y="109.8">ohm</text>
<text x="110.2" y="109.8">resistors</text>
<text x="112.2" y="108.2">decoupling</text>
<text x="117.8" y="109.8">on</text>
<text x="120.7" y="109.8">VDDA/SSA</text>
<text x="121.5" y="108.2">caps</text>
<text x="126.1" y="108.2">to</text>
<text x="128.6" y="108.2">VSSA.</text>
<text x="129.3" y="109.8">to</text>
<text x="131.9" y="109.8">pass</text>
<text x="136.4" y="109.8">ERC.</text>
<text x="192.7" y="123.1">4x4</text>
<text x="192.7" y="124.7">MCU</text>
<text x="196.5" y="123.1">grid</text>
<text x="197" y="124.7">internal</text>
<text x="200.5" y="123.1">of</text>
<text x="203" y="123.1">active-low</text>
<text x="203.9" y="124.7">pull-up</text>
<text x="210.9" y="124.7">resistors</text>
<text x="212.3" y="123.1">inputs.</text>
<text x="218.5" y="124.7">enabled.</text>
<text x="246.1" y="123.1">Passive</text>
<text x="246.1" y="124.7">SSD1306</text>
<text x="252.8" y="123.1">piezo</text>
<text x="253.9" y="124.7">I2C</text>
<text x="257.4" y="124.7">module</text>
<text x="257.8" y="123.1">buzzer</text>
<text x="263.9" y="123.1">driven</text>
<text x="264" y="124.7">on</text>
<text x="266.8" y="124.7">I2C1.</text>
<text x="269.5" y="123.1">by</text>
<text x="272.2" y="123.1">PWM.</text>
<text x="102.6" y="190.4">Pull-up</text>
<text x="109.7" y="190.4">resistor</text>
<text x="116.5" y="190.4">on</text>
<text x="119.3" y="190.4">NRST.</text>
<text x="102.6" y="192">BOOT0/1</text>
<text x="102.6" y="193.7">Male</text>
<text x="107.1" y="193.7">SWD header</text>
<text x="110.5" y="192">pulled</text>
<text x="116.2" y="192">low</text>
<text x="117.4" y="193.7">pins.</text>
<text x="119.8" y="192">to</text>
<text x="122.3" y="192">indicate</text>
<text x="129.4" y="192">SWD flashing.</text>
</g>
</svg>
